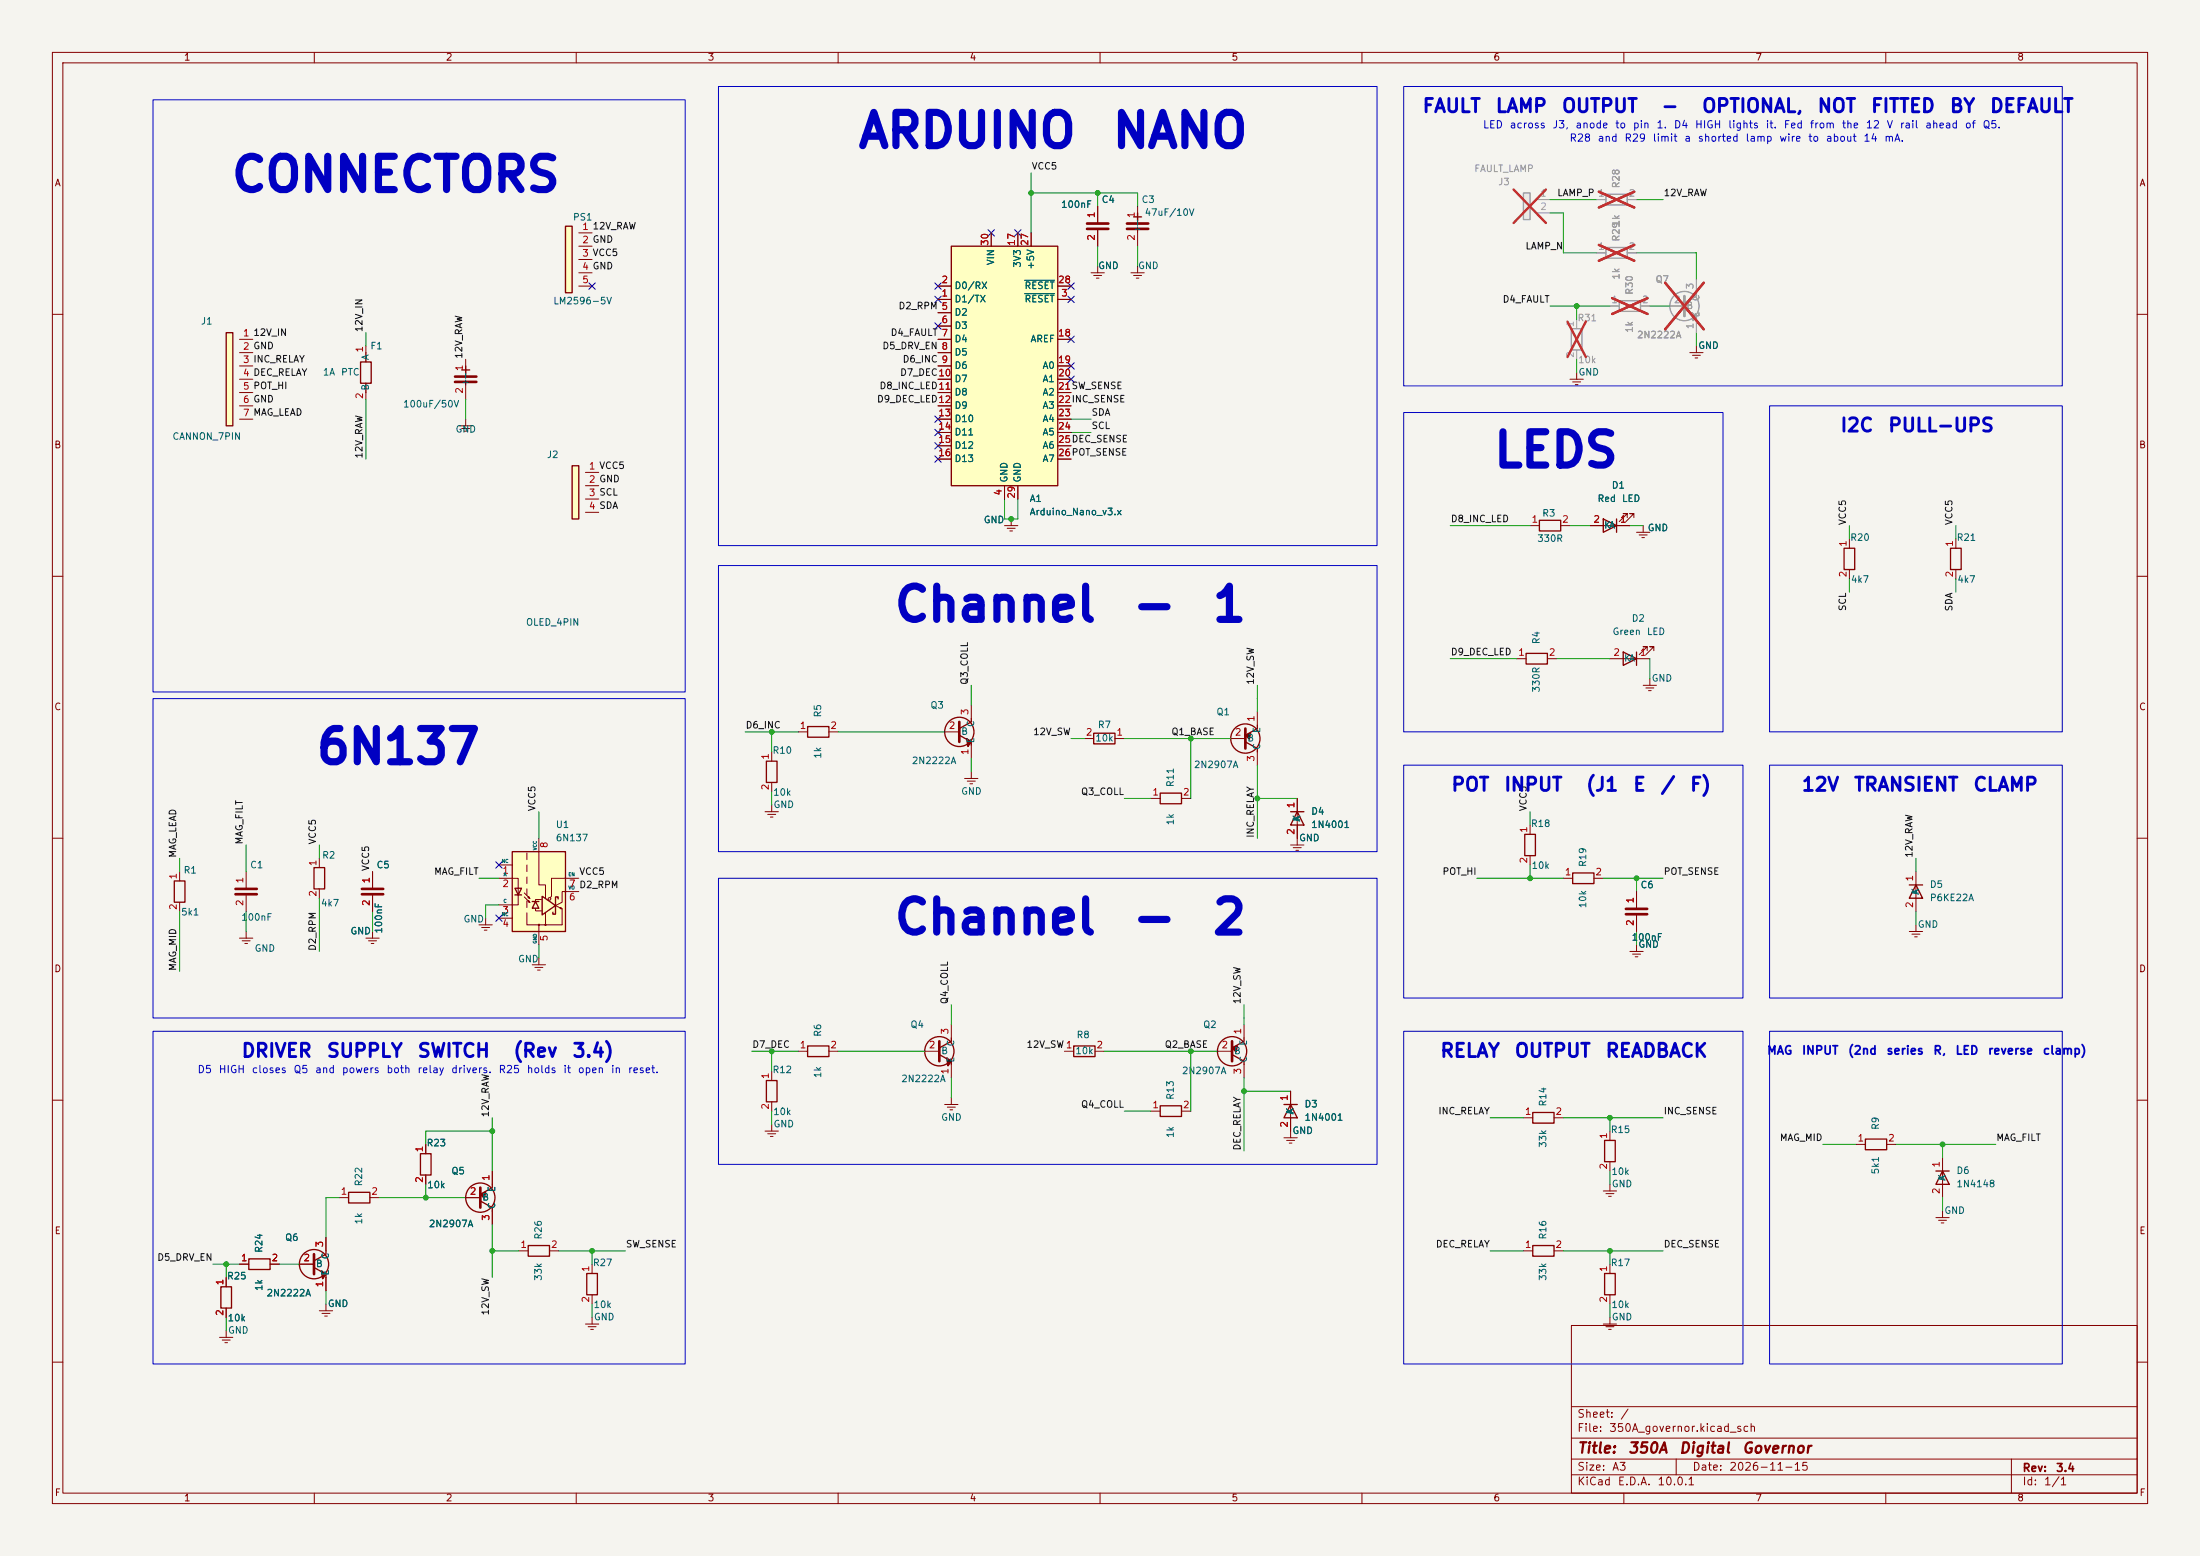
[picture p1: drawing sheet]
<svg xmlns="http://www.w3.org/2000/svg" width="420mm" height="297mm" viewBox="0 0 420 297" stroke-linecap="round" stroke-linejoin="round" font-family="sans-serif">
<path d="M0 0h420v297h-420z" fill="#f5f4ef" stroke="#f5f4ef" stroke-width=".19"/>
<g fill="none" stroke="#840000" stroke-width=".19">
<path d="M10 10h400v277h-400zM12 12h396v273h-396zM60 10v2M110 10v2M160 10v2M210 10v2M260 10v2M310 10v2M360 10v2M10 60h2M408 60h2M10 110h2"/>
<path d="M408 110h2M10 160h2M408 160h2M10 210h2M290.8 213.4h1.8M296.7 213.4h1.7M408 210h2M300 253h108v32h-108zM10 260h2M300 278.5h108M300 274.5h108M300 268.5h108"/>
<path d="M320 278.5v3M384 278.5v6.5M408 260h2M60 285v2M110 285v2M160 285v2M210 285v2M260 285v2M300 281.5h108M310 285v2M360 285v2"/>
</g>
<path d="M292.6 212.3h4.1v2.1h-4.1z" fill="none" stroke="#840000" stroke-width=".25"/>
<path d="M43.2 63.5h1.2v17.8h-1.2z" fill="#ffffc2"/>
<path d="M43.2 63.5h1.2v17.8h-1.2z" fill="none" stroke="#840000" stroke-width=".25"/>
<path d="M45.7 64.8h2.6M45.7 67.3h2.6M45.7 69.9h2.6M45.7 72.4h2.6M45.7 74.9h2.6M45.7 77.5h2.6M45.7 80h2.6" fill="none" stroke="#840000" stroke-width=".19"/>
<path d="M107.9 43.2h1.3v12.7h-1.3z" fill="#ffffc2"/>
<path d="M107.9 43.2h1.3v12.7h-1.3z" fill="none" stroke="#840000" stroke-width=".25"/>
<path d="M110.5 44.5h2.5M110.5 47h2.5M110.5 49.5h2.5M110.5 52.1h2.5M110.5 54.6h2.5" fill="none" stroke="#840000" stroke-width=".19"/>
<path d="M109.2 88.9h1.3v10.2h-1.3z" fill="#ffffc2"/>
<g fill="none" stroke="#840000" stroke-width=".25">
<path d="M109.2 88.9h1.3v10.2h-1.3zM154.2 138.7h4v2h-4zM185.4 137.2v.6l-2.3 1.3M208.8 140h4.1v2h-4.1zM240 138.4v.7l-2.3 1.2M146.3 145.3h2v4.1h-2zM183.1 140.3l2.3 1.3v.6M221.5 151.4h4.1v2h-4.1zM237.7 141.6l2.3 1.3v.6M291.1 159.3h2v4h-2zM154.2 199.6h4v2.1h-4zM181.6 198.1v.7l-2.3 1.2"/>
<path d="M205 199.6h4v2.1h-4zM237.5 198.1v.7l-2.3 1.2M146.3 206.2h2v4.1h-2zM179.3 201.3l2.3 1.3v.6M221.5 211.1h4.1v2h-4.1zM235.2 201.3l2.3 1.3v.6M356.1 217.4h4.1v2.1h-4.1zM100.8 237.7h4.1v2.1h-4.1zM369.6 223.5h2.5M370.8 223.5l1.3 2.6h-2.5zM42.2 245.6h2v4.1h-2zM47.5 240.3h4.1v2h-4.1z"/>
<circle cx="183.1" cy="139.7" r="2.79"/>
<circle cx="237.7" cy="141" r="2.79"/>
<circle cx="179.3" cy="200.7" r="2.79"/>
<circle cx="235.2" cy="200.7" r="2.79"/>
</g>
<g fill="none" stroke="#840000" stroke-width=".19">
<path d="M215.9 52.1h2.5M216.4 52.6h1.5M216.9 53.1h.5M217.2 50.8v1.3M299.7 72.4h2.6M300.2 72.9h1.6M300.7 73.4h.5M301 71.1v1.3M322.6 67.3h2.5M323.1 67.8h1.5M323.6 68.3h.5M323.8 66v1.3"/>
<path d="M87.6 81.3h2.6M88.1 81.8h1.6M88.6 82.3h.6M88.9 80v1.3M111.8 90.2h2.5M111.8 92.7h2.5M111.8 95.3h2.5M111.8 97.8h2.5M152.4 139.7h1.8M158.2 139.7h1.8M180.3 139.7h2.8M185.4 134.6v2.6"/>
<path d="M240 135.9v2.5M146 154.9h2.6M146.6 155.4h1.5M147.1 156h.5M147.3 143.5v1.8M147.3 149.4v1.7M147.3 153.7v1.2M184.1 148.6h2.6M184.7 149.1h1.5M185.2 149.6h.5M185.4 142.2v2.6M185.4 147.3v1.3"/>
<path d="M207 141h1.8M212.9 141h1.7M219.7 152.4h1.8M225.6 152.4h1.7M234.9 141h2.8M240 143.5v2.6M292.1 157.5v1.8M292.1 163.3v1.8M181.6 195.6v2.5M237.5 195.6v2.5M146 215.9h2.6M146.6 216.4h1.5"/>
<path d="M147.1 216.9h.5M147.3 204.5v1.7M147.3 210.3v1.8M147.3 214.6v1.3M152.4 200.7h1.8M158.2 200.7h1.8M176.5 200.7h2.8M180.3 210.8h2.6M180.8 211.3h1.6M181.4 211.8h.5M181.6 203.2v2.5M181.6 209.6v1.2"/>
<path d="M203.2 200.7h1.8M209 200.7h1.8M219.7 212.1h1.8M225.6 212.1h1.7M232.4 200.7h2.8M237.5 203.2v2.5M354.3 218.4h1.8M360.2 218.4h1.7M99.1 238.8h1.7M104.9 238.8h1.8M369.6 232.4h2.5M370.1 232.9h1.5"/>
<path d="M370.6 233.4h.5M370.8 221v7.6M370.8 231.1v1.3M41.9 255.3h2.5M42.4 255.8h1.5M42.9 256.3h.5M43.2 243.8v1.8M43.2 249.7v1.8M43.2 254v1.3M45.7 241.3h1.8M51.6 241.3h1.7"/>
</g>
<path d="M183.1 137.8v3.8M237.7 139.1v3.8M179.3 198.8v3.8M235.2 198.8v3.8" fill="none" stroke="#840000" stroke-width=".51"/>
<g fill="#840000" stroke="#840000" stroke-width=".25">
<path d="M184.5 141l.9 .6-.6 .9z"/>
<path d="M237.7 140.3l1.1-.3-.3 1.1z"/>
<path d="M180.7 201.9l.9 .7-.6 .9z"/>
<path d="M235.2 200l1-.4-.2 1.2z"/>
</g>
<g fill="none" stroke="#9c9b98" stroke-width=".25">
<path d="M309.1 57.4h4.1v2h-4.1zM321.6 59.1l2.2 1.2v.7M323.8 55.9v.6l-2.2 1.3"/>
<circle cx="321.6" cy="58.4" r="2.79"/>
</g>
<path d="M307.3 58.4h1.8M313.2 58.4h1.8M318.8 58.4h2.8M323.8 53.3v2.6M323.8 61v2.5" fill="none" stroke="#9c9b98" stroke-width=".19"/>
<path d="M307.8 56.9l6.7 3M314.5 56.9l-6.7 3M317.9 54l7.3 8.9M325.2 54l-7.3 8.9" fill="none" stroke="#e12e31" stroke-width=".46"/>
<path d="M321.6 56.5v3.8" fill="none" stroke="#9c9b98" stroke-width=".51"/>
<path d="M323 59.7l.8 .6-.6 .9z" fill="#9c9b98" stroke="#9c9b98" stroke-width=".25"/>
<path d="M290.8 36.8h1.3v5.1h-1.3z" fill="#ebeae8"/>
<path d="M290.8 36.8h1.3v5.1h-1.3zM300 62.7h2v4.1h-2z" fill="none" stroke="#9c9b98" stroke-width=".25"/>
<path d="M293.4 38.1h2.5M293.4 40.6h2.5M301 61v1.7M301 66.8v1.8" fill="none" stroke="#9c9b98" stroke-width=".19"/>
<path d="M289 36.2l6.1 6.4M295.1 36.2l-6.1 6.4M299.2 61.4l3.5 6.7M302.7 61.4l-3.5 6.7" fill="none" stroke="#e12e31" stroke-width=".46"/>
<path d="M209.5 39.4v3.3M217.2 39.4v3.3M209.5 43.7v3.3M217.2 43.7v3.3M111.8 252.7h2.5M112.3 253.2h1.5M112.8 253.7h.5M113 241.3v1.8M113 247.1v1.8M113 251.5v1.2" fill="none" stroke="#840000" stroke-width=".19"/>
<path d="M207.5 42.7h4.1M207.5 43.7h4.1M215.1 42.7h4.1M215.1 43.7h4.1" fill="none" stroke="#840000" stroke-width=".51"/>
<path d="M216.4 41.4h1.5M217.2 40.6v1.6M112 243.1h2v4h-2z" fill="none" stroke="#840000" stroke-width=".25"/>
<path d="M181.6 47h20.3v45.7h-20.3z" fill="#ffffc2"/>
<path d="M181.6 47h20.3v45.7h-20.3zM68.8 69.1h2.1v4.1h-2.1zM69.8 67.3v1.8M69.8 73.2v1.7M88.1 70.6h1.6M88.9 69.9v1.5" fill="none" stroke="#840000" stroke-width=".25"/>
<g fill="none" stroke="#840000" stroke-width=".19">
<path d="M179.1 57.2h2.5M179.1 54.6h2.5M179.1 59.7h2.5M189.2 44.5v2.5M194.3 44.5v2.5M196.8 44.5v2.5M201.9 57.2h2.6M201.9 54.6h2.6M208.3 52.1h2.5M208.8 52.6h1.5M209.3 53.1h.5M209.5 50.8v1.3"/>
<path d="M69.8 66v1.3M69.8 74.9v1.3M88.9 68.6v3.3M88.9 72.9v3.3M179.1 62.2h2.5M179.1 64.8h2.5M179.1 67.3h2.5M179.1 69.9h2.5M179.1 72.4h2.5M179.1 74.9h2.5M179.1 77.5h2.5M201.9 64.8h2.6"/>
<path d="M201.9 69.9h2.6M201.9 72.4h2.6M201.9 74.9h2.6M201.9 77.5h2.6M179.1 80h2.5M179.1 82.6h2.5M179.1 85.1h2.5M179.1 87.6h2.5M191.8 92.7v2.6M194.3 92.7v2.6M201.9 80h2.6M201.9 82.6h2.6"/>
<path d="M201.9 85.1h2.6M201.9 87.6h2.6"/>
</g>
<path d="M195.6 56h5.7M195.6 53.5h5.7" fill="none" stroke="#006464" stroke-width=".19"/>
<path d="M86.9 71.9h4M86.9 72.9h4" fill="none" stroke="#840000" stroke-width=".51"/>
<path d="M97.8 162.6h10.1v15.2h-10.1z" fill="#ffffc2"/>
<g fill="none" stroke="#840000" stroke-width=".19">
<path d="M209.5 39.4v3.3M179.1 57.2h2.5M179.1 54.6h2.5M179.1 59.7h2.5M189.2 44.5v2.5M194.3 44.5v2.5M196.8 44.5v2.5M201.9 57.2h2.6M201.9 54.6h2.6M209.5 43.7v3.3M179.1 62.2h2.5M179.1 64.8h2.5"/>
<path d="M179.1 67.3h2.5M179.1 69.9h2.5M179.1 72.4h2.5M179.1 74.9h2.5M179.1 77.5h2.5M201.9 64.8h2.6M201.9 69.9h2.6M201.9 72.4h2.6M201.9 74.9h2.6M201.9 77.5h2.6M179.1 80h2.5M179.1 82.6h2.5"/>
<path d="M179.1 85.1h2.5M179.1 87.6h2.5M191.8 92.7v2.6M193 99.1v1.2M194.3 92.7v2.6M201.9 80h2.6M201.9 82.6h2.6M201.9 85.1h2.6M201.9 87.6h2.6M310.6 98.8v-.8h-.7h.7l-1.5 1.6M311.9 98.8v-.8h-.8h.8l-1.5 1.6M191.8 100.3h2.5"/>
<path d="M192.3 100.8h1.5M192.8 101.3h.5M292.1 100.3h1.8M297.9 100.3h1.8M303.5 100.3h7.6M312.4 101.6h2.6M312.9 102.1h1.6M313.4 102.6h.5M313.7 100.3v1.3M353.1 102.9v1.7M353.1 108.7v1.8M373.4 102.9v1.7"/>
<path d="M373.4 108.7v1.8M289.6 125.7h1.7M295.4 125.7h1.8M307.3 125.7h7.7M313.7 130.8h2.5M314.2 131.3h1.5M314.5 124.2v-.8h-.8h.8l-1.6 1.6M314.7 131.8h.5M315 129.5v1.3M315.7 124.2v-.8h-.7h.7l-1.5 1.6M247.6 152.4v8.9M34.3 166.4v1.7"/>
<path d="M34.3 172.2v1.8M45.7 179.1h2.6M46.2 179.6h1.6M47 166.4v3.3M47 170.7v3.3M47 177.8v1.3M61 163.8v1.8M61 169.7v1.8M69.8 179.1h2.6M70.4 179.6h1.5M71.1 166.4v3.3M71.1 170.7v3.3"/>
<path d="M71.1 177.8v1.3M91.4 176.5h2.6M91.9 177h1.6M92.5 177.5h.5M92.7 175.3v1.2M95.2 167.6h3.7v5.1h-3.7M95.2 165.1h2.6M95.2 175.3h2.6M100.1 170.4l1.1 1.1-.4-.2 .2-.1 .2 .3M100.1 171.2l1.1 1.1-.4-.2 .2-.2 .2 .4M100.6 174.2v2.3h2.3M100.6 162.8v1.3"/>
<path d="M100.6 165.1v1.3M100.6 167.4v1.3M100.6 169.7v1.2M100.6 172v1.2M102.2 173.5v.4h1.3M102.9 160v8.9h1.2v2.6M103.4 171.7h-1.2v.4M104.1 175.3v1.2h-1.2v3.8M110.5 170.2h-3.2v2l-1.3 .6 1.3 .7v3h-3.2v-2.3M110.5 167.6h-5.2v3.5l-.2 .2M246.4 161.3h2.5M246.9 161.8h1.5"/>
<path d="M247.4 162.3h.5M298.4 167.6h1.8M304.3 167.6h1.8M312.4 170.2v3.3M312.4 174.5v3.3M364.5 177.8h2.5M365 178.3h1.5M365.5 178.8h.5M365.8 166.4v7.6M365.8 176.5v1.3M46.7 180.1h.5M70.9 180.1h.5"/>
<path d="M101.6 184.2h2.5M102.1 184.7h1.5M102.6 185.2h.5M102.9 182.9v1.3M311.1 181.6h2.6M311.7 182.1h1.5M312.2 182.6h.5M312.4 180.3v1.3M81.3 218.4v1.8M245.1 217.2h2.5M245.6 217.7h1.5M246.1 218.2h.5"/>
<path d="M246.4 208.3v8.9M307.3 215.9v1.8M62.2 236.2v2.6M64.8 228.6h1.7M70.6 228.6h1.8M81.3 224.3v1.8M88.9 228.6h2.8M94 223.5v2.6M94 231.1v2.6M290.8 238.8h1.8M296.7 238.8h1.7M306.1 227.3h2.5"/>
<path d="M306.6 227.8h1.5M307.1 228.3h.5M307.3 221.7v1.8M307.3 226.1v1.2M43.2 243.8v1.8M43.2 249.7v1.8M45.7 241.3h1.8M51.6 241.3h1.7M57.1 241.3h2.8M61 250.2h2.5M61.5 250.7h1.5M62 251.2h.5"/>
<path d="M62.2 243.8v2.6M62.2 248.9v1.3M306.1 252.7h2.5M306.6 253.2h1.5M307.1 253.7h.5M307.3 241.3v1.8M307.3 247.1v1.8M307.3 251.5v1.2"/>
<circle cx="104.9" cy="171.6" r=".25"/>
</g>
<g fill="none" stroke="#840000" stroke-width=".25">
<path d="M293.9 99.3h4v2h-4zM306.1 99.1l2.5 1.2-2.5 1.3zM308.6 99.1v2.5M352 104.6h2.1v4.1h-2.1zM372.4 104.6h2v4.1h-2zM291.3 124.7h4.1v2h-4.1zM309.9 124.5l2.5 1.2-2.5 1.3zM312.4 124.5v2.5M246.4 154.9h2.5M247.6 154.9l1.3 2.6h-2.5zM33.3 168.1h2v4.1h-2zM59.9 165.6h2.1v4.1h-2.1z"/>
<path d="M97.8 162.6h10.1v15.2h-10.1zM98.3 169.5h1.3l-.7 1.3zM98.3 170.8h1.3M101.6 172.1h1.3M102.2 172.1l.7 1.3h-1.3zM103.5 171.1l2.5 1.7-2.5 1.8zM106 172.8v1.7h-.5v-.4M106.6 171.6v-.4h-.6v1.6M300.2 166.6h4.1v2.1h-4.1zM364.5 168.9h2.5M365.8 168.9l1.2 2.6h-2.5zM245.1 210.8h2.5"/>
<path d="M246.4 210.8l1.2 2.6h-2.5zM306.3 217.7h2.1v4h-2.1zM62.2 238.8v.6l-2.3 1.3M66.5 227.6h4.1v2h-4.1zM80.3 220.2h2v4.1h-2zM91.7 229.2l2.3 1.3v.6M94 226.1v.6l-2.3 1.3M292.6 237.7h4.1v2.1h-4.1zM59.9 241.9l2.3 1.3v.6M306.3 243.1h2.1v4h-2.1z"/>
<circle cx="91.7" cy="228.6" r="2.79"/>
<circle cx="59.9" cy="241.3" r="2.79"/>
</g>
<g fill="#840000" stroke="#840000" stroke-width=".19">
<path d="M107 173.2l.3 .3-.4-.1z"/>
<circle cx="102.9" cy="176.5" r=".13"/>
<circle cx="104.1" cy="176.5" r=".13"/>
</g>
<path d="M45 169.7h4M45 170.7h4M69.1 169.7h4.1M69.1 170.7h4.1M310.4 173.5h4.1M310.4 174.5h4.1M59.9 239.4v3.8M91.7 226.7v3.8" fill="none" stroke="#840000" stroke-width=".51"/>
<g fill="#840000" stroke="#840000" stroke-width=".25">
<path d="M91.7 228l1-.4-.2 1.1z"/>
<path d="M61.3 242.6l.9 .6-.6 .9z"/>
</g>
<path d="M306.6 37.1h4v2h-4zM306.6 47.2h4v2.1h-4z" fill="none" stroke="#9c9b98" stroke-width=".25"/>
<path d="M304.8 38.1h1.8M310.6 38.1h1.8M304.8 48.3h1.8M307.3 58.4h1.8M310.6 48.3h1.8M313.2 58.4h1.8M318.8 58.4h2.8M323.8 53.3v2.6M323.8 61v2.5" fill="none" stroke="#9c9b98" stroke-width=".19"/>
<path d="M305.2 36.6l6.8 3M312 36.6l-6.8 3M305.2 46.8l6.8 3M307.8 56.9l6.7 3M312 46.8l-6.8 3M314.5 56.9l-6.7 3M317.9 54l7.3 8.9M325.2 54l-7.3 8.9" fill="none" stroke="#e12e31" stroke-width=".46"/>
<g fill="none" stroke="#009600" stroke-width=".19">
<path d="M196.8 36.8h20.4v2.6M196.8 33v11.5M209.5 36.8v2.6M295.9 38.1h8.9M312.4 38.1h5.1M209.5 47v3.8M217.2 47v3.8M295.9 40.6h2.5v7.7h6.4M295.9 58.4h11.4M301 58.4v2.6M312.4 48.3h11.4v5M315 58.4h3.8"/>
<path d="M69.8 63.5v2.5M69.8 76.2v11.4M88.9 76.2v3.8M301 68.6v2.5M323.8 63.5v2.5M191.8 95.3v3.8h2.5v-3.8M204.5 82.6h3.8M204.5 80h3.8M276.9 100.3h15.2M299.7 100.3h3.8M311.1 100.3h2.6M353.1 100.3v2.6"/>
<path d="M353.1 110.5v2.5M373.4 100.3v2.6M373.4 110.5v2.5M142.2 139.7h10.2M147.3 139.7v3.8M160 139.7h20.3M185.4 130.8v3.8M240 130.8v5.1M276.9 125.7h12.7M297.2 125.7h10.1M315 125.7v3.8M102.9 154.9v5.1"/>
<path d="M147.3 151.1v2.6M185.4 144.8v2.5M204.5 141h2.5M214.6 141h20.3M214.6 152.4h5.1M227.3 141v11.4M240 152.4h7.6M240 146.1v13.9M292.1 154.9v2.6M34.3 163.8v2.6M34.3 174v11.4M47 161.3v5.1"/>
<path d="M47 174v3.8M61 161.3v2.5M61 171.5v10.1M71.1 174v3.8M91.4 167.6h3.8M95.2 172.7h-2.5v2.6M281.9 167.6h16.5M292.1 165.1v2.5M306.1 167.6h11.4M312.4 167.6v2.6M312.4 177.8v2.5M365.8 163.8v2.6"/>
<path d="M365.8 174v2.5M102.9 180.3v2.6M181.6 191.8v3.8M237.5 191.8v3.8M94 215.9h-12.7v2.5M94 213.4v10.1M143.5 200.7h8.9M147.3 200.7v3.8M147.3 212.1v2.5M160 200.7h16.5M181.6 205.7v3.9M210.8 200.7h21.6"/>
<path d="M214.6 212.1h5.1M227.3 200.7v11.4M237.5 205.7v14M237.5 208.3h8.9M284.5 213.4h6.3M298.4 213.4h19.1M307.3 213.4v2.5M348 218.4h6.3M361.9 218.4h19.1M370.8 218.4v2.6M64.8 228.6h-2.6v7.6M72.4 228.6h16.5"/>
<path d="M81.3 226.1v2.5M94 238.8h5.1M94 233.7v10.1M106.7 238.8h12.7M113 238.8v2.5M284.5 238.8h6.3M298.4 238.8h19.1M307.3 223.5v2.6M307.3 238.8v2.5M370.8 228.6v2.5M40.6 241.3h5.1M43.2 241.3v2.5"/>
<path d="M43.2 251.5v2.5M53.3 241.3h3.8M62.2 246.4v2.5M113 248.9v2.6M307.3 248.9v2.6"/>
</g>
<g fill="none" stroke="#000084" stroke-width=".19">
<path d="M112.4 54l1.2 1.2M113.6 54l-1.2 1.2M178.5 56.5l1.2 1.3M178.5 54l1.2 1.2M179.7 56.5l-1.2 1.3M179.7 54l-1.2 1.2M188.6 43.8l1.2 1.3M189.8 43.8l-1.2 1.3M193.7 43.8l1.2 1.3M194.9 43.8l-1.2 1.3M203.9 56.5l1.2 1.3M203.9 54l1.2 1.2"/>
<path d="M205.1 56.5l-1.2 1.3M205.1 54l-1.2 1.2M178.5 61.6l1.2 1.2M178.5 79.4l1.2 1.2M179.7 61.6l-1.2 1.2M179.7 79.4l-1.2 1.2M203.9 69.2l1.2 1.3M203.9 71.8l1.2 1.2M203.9 64.2l1.2 1.2M205.1 69.2l-1.2 1.3M205.1 71.8l-1.2 1.2M205.1 64.2l-1.2 1.2"/>
<path d="M178.5 87l1.2 1.2M178.5 81.9l1.2 1.3M178.5 84.5l1.2 1.2M179.7 87l-1.2 1.2M179.7 81.9l-1.2 1.3M179.7 84.5l-1.2 1.2M94.6 174.7l1.3 1.2M94.6 164.5l1.3 1.2M95.9 174.7l-1.3 1.2M95.9 164.5l-1.3 1.2"/>
</g>
<g fill="none" stroke="#0000c2" stroke-width=".19">
<path d="M29.2 19.1h101.6v113h-101.6zM137.2 16.5h125.7v87.6h-125.7zM268 16.5h125.7v57.2h-125.7zM268 78.7h60.9v61h-60.9zM337.8 77.5h55.9v62.2h-55.9zM137.2 108h125.7v54.6h-125.7zM29.2 133.4h101.6v60.9h-101.6zM268 146.1h64.7v44.4h-64.7zM337.8 146.1h55.9v44.4h-55.9zM137.2 167.6h125.7v54.6h-125.7zM29.2 196.9h101.6v63.4h-101.6zM268 196.9h64.7v63.4h-64.7z"/>
<path d="M337.8 196.9h55.9v63.4h-55.9z"/>
</g>
<path d="M195.6 56h5.7M195.6 53.5h5.7" fill="none" stroke="#006464" stroke-width=".19"/>
<g fill="#009600" stroke="#009600" stroke-width=".19">
<circle cx="227.3" cy="141" r=".46"/>
<circle cx="240" cy="152.4" r=".46"/>
<circle cx="147.3" cy="200.7" r=".46"/>
<circle cx="227.3" cy="200.7" r=".46"/>
<circle cx="147.3" cy="139.7" r=".46"/>
<circle cx="193" cy="99.1" r=".46"/>
<circle cx="43.2" cy="241.3" r=".46"/>
<circle cx="94" cy="238.8" r=".46"/>
<circle cx="81.3" cy="228.6" r=".46"/>
<circle cx="113" cy="238.8" r=".46"/>
<circle cx="94" cy="215.9" r=".46"/>
<circle cx="301" cy="58.4" r=".46"/>
<circle cx="237.5" cy="208.3" r=".46"/>
<circle cx="209.5" cy="36.8" r=".46"/>
<circle cx="196.8" cy="36.8" r=".46"/>
<circle cx="292.1" cy="167.6" r=".46"/>
<circle cx="312.4" cy="167.6" r=".46"/>
<circle cx="370.8" cy="218.4" r=".46"/>
<circle cx="307.3" cy="213.4" r=".46"/>
<circle cx="307.3" cy="238.8" r=".46"/>
</g>
<g font-size="6.3" fill="#0000c2">
<text x="163.5" y="29.7">ARDUINO</text>
<text x="212" y="29.7">NANO</text>
<text x="43.8" y="38.1">CONNECTORS</text>
<text x="284.8" y="90.7">LEDS</text>
<text x="170.3" y="120.1">Channel</text>
<text x="215.8" y="120.1">-</text>
<text x="231" y="120.1">1</text>
<text x="60" y="147.3">6N137</text>
<text x="170.3" y="179.8">Channel</text>
<text x="215.8" y="179.8">-</text>
<text x="231" y="179.8">2</text>
</g>
<g font-size="2.5" fill="#0000c2">
<text x="271.4" y="22.1">FAULT</text>
<text x="285.4" y="22.1">LAMP</text>
<text x="298" y="22.1">OUTPUT</text>
<text x="317" y="22.1">-</text>
<text x="324.7" y="22.1">OPTIONAL,</text>
<text x="346.8" y="22.1">NOT</text>
<text x="357" y="22.1">FITTED</text>
<text x="372" y="22.1">BY</text>
<text x="379.7" y="22.1">DEFAULT</text>
<text x="351.2" y="83.1">I2C</text>
<text x="360.3" y="83.1">PULL-UPS</text>
<text x="276.9" y="151.6">POT</text>
<text x="287" y="151.6">INPUT</text>
<text x="302.6" y="151.6">(J1</text>
<text x="311.6" y="151.6">E</text>
<text x="316.8" y="151.6">/</text>
<text x="322.5" y="151.6">F)</text>
<text x="343.8" y="151.6">12V</text>
<text x="353.7" y="151.6">TRANSIENT</text>
<text x="376.5" y="151.6">CLAMP</text>
<text x="45.9" y="202.4">DRIVER</text>
<text x="62.2" y="202.4">SUPPLY</text>
<text x="79.5" y="202.4">SWITCH</text>
<text x="97.8" y="202.4">(Rev</text>
<text x="109.1" y="202.4">3.4)</text>
<text x="274.8" y="202.4">RELAY</text>
<text x="289" y="202.4">OUTPUT</text>
<text x="306.3" y="202.4">READBACK</text>
</g>
<g font-size="2" fill="#840000">
<text x="301" y="277.9">Title:</text>
<text x="310.6" y="277.9">350A</text>
<text x="320.4" y="277.9">Digital</text>
<text x="332.4" y="277.9">Governor</text>
</g>
<g font-size="1.6" fill="#0000c2">
<text x="337.2" y="201.7">MAG</text>
<text x="343.9" y="201.7">INPUT</text>
<text x="352.7" y="201.7">(2nd</text>
<text x="360" y="201.7">series</text>
<text x="369" y="201.7">R,</text>
<text x="373.2" y="201.7">LED</text>
<text x="379.4" y="201.7">reverse</text>
<text x="389.8" y="201.7">clamp)</text>
</g>
<g font-size="1.5" fill="#840000">
<text x="301" y="273.7">File:</text>
<text x="301" y="271">Sheet:</text>
<text x="307.1" y="273.7">350A_governor.kicad_sch</text>
<text x="309.2" y="271">/</text>
<text x="301" y="281.1">Size:</text>
<text x="307.6" y="281.1">A3</text>
<text x="323" y="281.1">Date:</text>
<text x="330" y="281.1">2026-11-15</text>
<text x="386" y="281.3">Rev:</text>
<text x="392.4" y="281.3">3.4</text>
<text x="301" y="283.9">KiCad</text>
<text x="308.7" y="283.9">E.D.A.</text>
<text x="316.3" y="283.9">10.0.1</text>
<text x="386" y="283.9">Id:</text>
<text x="390.1" y="283.9">1/1</text>
</g>
<g font-size="1.4" fill="#0000c2">
<text x="283" y="24.8">LED</text>
<text x="288.1" y="24.8">across</text>
<text x="296.3" y="24.8">J3,</text>
<text x="299.5" y="27.4">R28</text>
<text x="300.6" y="24.8">anode</text>
<text x="304.9" y="27.4">and</text>
<text x="308.2" y="24.8">to</text>
<text x="310" y="27.4">R29</text>
<text x="311.6" y="24.8">pin</text>
<text x="315.4" y="27.4">limit</text>
<text x="316.1" y="24.8">1.</text>
<text x="319.4" y="24.8">D4</text>
<text x="321.4" y="27.4">a</text>
<text x="323.5" y="24.8">HIGH</text>
<text x="324" y="27.4">shorted</text>
<text x="329.8" y="24.8">lights</text>
<text x="333.1" y="27.4">lamp</text>
<text x="337" y="24.8">it.</text>
<text x="339.6" y="27.4">wire</text>
<text x="340.4" y="24.8">Fed</text>
<text x="345.1" y="27.4">to</text>
<text x="345.4" y="24.8">from</text>
<text x="348.4" y="27.4">about</text>
<text x="351.5" y="24.8">the</text>
<text x="355.6" y="27.4">14</text>
<text x="356.1" y="24.8">12</text>
<text x="359.6" y="27.4">mA.</text>
<text x="360.1" y="24.8">V</text>
<text x="362.6" y="24.8">rail</text>
<text x="367.4" y="24.8">ahead</text>
<text x="375" y="24.8">of</text>
<text x="378.4" y="24.8">Q5.</text>
<text x="37.6" y="205.2">D5</text>
<text x="41.6" y="205.2">HIGH</text>
<text x="47.9" y="205.2">closes</text>
<text x="55.9" y="205.2">Q5</text>
<text x="60" y="205.2">and</text>
<text x="65.1" y="205.2">powers</text>
<text x="73.7" y="205.2">both</text>
<text x="79.6" y="205.2">relay</text>
<text x="86" y="205.2">drivers.</text>
<text x="95.1" y="205.2">R25</text>
<text x="100.4" y="205.2">holds</text>
<text x="107.4" y="205.2">it</text>
<text x="110.2" y="205.2">open</text>
<text x="116.5" y="205.2">in</text>
<text x="119.8" y="205.2">reset.</text>
</g>
<g font-size="1.3" fill="#840000">
<text x="35" y="11.9">1</text>
<text x="85" y="11.9">2</text>
<text x="135" y="11.9">3</text>
<text x="185" y="11.9">4</text>
<text x="235" y="11.9">5</text>
<text x="285" y="11.9">6</text>
<text x="335" y="11.9">7</text>
<text x="385" y="11.9">8</text>
<text x="10.3" y="35.9">A</text>
<text x="408.3" y="35.9">A</text>
<text x="10.3" y="85.9">B</text>
<text x="408.2" y="85.9">B</text>
<text x="10.3" y="135.9">C</text>
<text x="408.2" y="135.9">C</text>
<text x="10.3" y="185.9">D</text>
<text x="408.2" y="185.9">D</text>
<text x="10.3" y="235.9">E</text>
<text x="408.3" y="235.9">E</text>
<text x="10.3" y="285.9">F</text>
<text x="35" y="286.9">1</text>
<text x="85" y="286.9">2</text>
<text x="135" y="286.9">3</text>
<text x="185" y="286.9">4</text>
<text x="235" y="286.9">5</text>
<text x="285" y="286.9">6</text>
<text x="335" y="286.9">7</text>
<text x="385" y="286.9">8</text>
<text x="408.3" y="285.9">F</text>
</g>
<g font-size="1.3" fill="#0f0f0f">
<text x="196.8" y="32.7">VCC5</text>
<text x="297.2" y="37.8">LAMP_P 1</text>
<text x="317.5" y="37.8">12V_RAW</text>
<text x="113" y="44.1">12V_RAW</text>
<text x="291.1" y="47.9">LAMP_N</text>
<text x="171.4" y="59.3">D2_RPM 5</text>
<text x="286.8" y="58.1">D4_FAULT</text>
<text x="48.3" y="64.4">12V_IN</text>
<text x="69.5" y="63.5" transform="rotate(-90 69.5 63.5)">12V_IN</text>
<text x="169.9" y="64.4">D4_FAULT 7</text>
<text x="88.6" y="68.6" transform="rotate(-90 88.6 68.6)">12V_RAW</text>
<text x="168.3" y="67">D5_DRV_EN 8</text>
<text x="172.2" y="69.5">D6_INC 9</text>
<text x="167.3" y="77.1">D9_DEC_LED12</text>
<text x="167.8" y="74.6">D8_INC_LED11</text>
<text x="171.7" y="72">D7_DEC10</text>
<text x="208.3" y="79.7">SDA</text>
<text x="208.3" y="82.2">SCL</text>
<text x="69.5" y="87.6" transform="rotate(-90 69.5 87.6)">12V_RAW</text>
<text x="276.9" y="100">D8_INC_LED</text>
<text x="352.7" y="100.3" transform="rotate(-90 352.7 100.3)">VCC5</text>
<text x="373" y="100.3" transform="rotate(-90 373 100.3)">VCC5</text>
<text x="352.7" y="116.7" transform="rotate(-90 352.7 116.7)">SCL</text>
<text x="373" y="116.8" transform="rotate(-90 373 116.8)">SDA</text>
<text x="276.9" y="125.4">D9_DEC_LED</text>
<text x="185.1" y="130.8" transform="rotate(-90 185.1 130.8)">Q3_COLL</text>
<text x="239.7" y="130.8" transform="rotate(-90 239.7 130.8)">12V_SW</text>
<text x="142.2" y="139.4">D6_INC</text>
<text x="197.1" y="140.6">12V_SW</text>
<text x="223.5" y="140.6">Q1_BASE</text>
<text x="102.5" y="154.9" transform="rotate(-90 102.5 154.9)">VCC5</text>
<text x="206.3" y="152.1">Q3_COLL</text>
<text x="291.8" y="154.9" transform="rotate(-90 291.8 154.9)">VCC5</text>
<text x="46.6" y="161.3" transform="rotate(-90 46.6 161.3)">MAG_FILT</text>
<text x="60.6" y="161.3" transform="rotate(-90 60.6 161.3)">VCC5</text>
<text x="239.7" y="160" transform="rotate(-90 239.7 160)">INC_RELAY</text>
<text x="33.9" y="163.8" transform="rotate(-90 33.9 163.8)">MAG_LEAD</text>
<text x="70.8" y="166.4" transform="rotate(-90 70.8 166.4)">VCC5</text>
<text x="82.8" y="167.3">MAG_FILT</text>
<text x="110.5" y="167.3">VCC5</text>
<text x="275.3" y="167.3">POT_HI</text>
<text x="317.5" y="167.3">POT_SENSE</text>
<text x="365.4" y="163.8" transform="rotate(-90 365.4 163.8)">12V_RAW</text>
<text x="33.9" y="185.4" transform="rotate(-90 33.9 185.4)">MAG_MID</text>
<text x="60.6" y="181.6" transform="rotate(-90 60.6 181.6)">D2_RPM</text>
<text x="181.3" y="191.8" transform="rotate(-90 181.3 191.8)">Q4_COLL</text>
<text x="237.1" y="191.8" transform="rotate(-90 237.1 191.8)">12V_SW</text>
<text x="143.5" y="200.3">D7_DEC</text>
<text x="195.9" y="200.3">12V_SW1</text>
<text x="222.2" y="200.3">Q2_BASE</text>
<text x="93.6" y="213.4" transform="rotate(-90 93.6 213.4)">12V_RAW</text>
<text x="206.3" y="211.7">Q4_COLL</text>
<text x="274.5" y="213">INC_RELAY</text>
<text x="317.5" y="213">INC_SENSE</text>
<text x="237.1" y="219.7" transform="rotate(-90 237.1 219.7)">DEC_RELAY</text>
<text x="339.7" y="218.1">MAG_MID</text>
<text x="381" y="218.1">MAG_FILT</text>
<text x="119.4" y="238.4">SW_SENSE</text>
<text x="274" y="238.4">DEC_RELAY</text>
<text x="317.5" y="238.4">DEC_SENSE</text>
<text x="29.9" y="241">D5_DRV_EN</text>
<text x="93.6" y="251.2" transform="rotate(-90 93.6 251.2)">12V_SW</text>
</g>
<g font-size="1.3" fill="#939391">
<text x="281.3" y="33.1">FAULT_LAMP</text>
<text x="285.9" y="35.7">J3</text>
<text x="309.5" y="36" transform="rotate(-90 309.5 36)">R28</text>
<text x="309.5" y="46.2" transform="rotate(-90 309.5 46.2)">R29</text>
<text x="309.5" y="43.3" transform="rotate(-90 309.5 43.3)">1k</text>
<text x="309.5" y="53.5" transform="rotate(-90 309.5 53.5)">1k</text>
<text x="312" y="56.4" transform="rotate(-90 312 56.4)">R30</text>
<text x="315.9" y="54.3">Q7</text>
<text x="321.8" y="59.3">B</text>
<text x="324.7" y="57.6" transform="rotate(-90 324.7 57.6)">C</text>
<text x="301" y="61.6">R31</text>
<text x="312" y="63.6" transform="rotate(-90 312 63.6)">1k</text>
<text x="312.4" y="64.9">2N2222A</text>
<text x="324.7" y="60.7" transform="rotate(-90 324.7 60.7)">E</text>
<text x="301.2" y="69.6">10k</text>
</g>
<g font-size="1.3" fill="#006464">
<text x="202.5" y="40">100nF</text>
<text x="210.2" y="39">C4</text>
<text x="217.8" y="39">C3</text>
<text x="218.4" y="41.5">47uF/10V</text>
<text x="109.3" y="42.4">PS1</text>
<text x="218" y="44.7" transform="rotate(-90 218 44.7)">+-</text>
<text x="190.1" y="50.7" transform="rotate(-90 190.1 50.7)">VIN</text>
<text x="195.2" y="51.2" transform="rotate(-90 195.2 51.2)">3V3</text>
<text x="197.7" y="51.6" transform="rotate(-90 197.7 51.6)">+5V</text>
<text x="209.5" y="51.7">GND</text>
<text x="217.2" y="51.7">GND</text>
<text x="105.5" y="58.4">LM2596-5V</text>
<text x="182.1" y="58">D1/TX</text>
<text x="182.1" y="55.5">D0/RX</text>
<text x="195.5" y="58">RESET</text>
<text x="195.5" y="55.5">RESET</text>
<text x="38.3" y="62.3">J1</text>
<text x="182.1" y="60.6">D2</text>
<text x="182.1" y="63.1">D3</text>
<text x="182.1" y="65.6">D4</text>
<text x="196.6" y="65.6">AREF</text>
<text x="61.5" y="72">1A</text>
<text x="65" y="72">PTC</text>
<text x="70.6" y="67">F1</text>
<text x="70.7" y="68.9" transform="rotate(-90 70.7 68.9)">A</text>
<text x="182.1" y="68.2">D5</text>
<text x="182.1" y="70.7">D6</text>
<text x="198.9" y="70.7">A0</text>
<text x="301.2" y="72">GND</text>
<text x="324.1" y="66.9">GND</text>
<text x="70.7" y="74.7" transform="rotate(-90 70.7 74.7)">B</text>
<text x="89.8" y="73.9" transform="rotate(-90 89.8 73.9)">+-</text>
<text x="182.1" y="73.3">D7</text>
<text x="182.1" y="75.8">D8</text>
<text x="198.9" y="73.3">A1</text>
<text x="198.9" y="75.8">A2</text>
<text x="76.8" y="78.1">100uF/50V</text>
<text x="86.9" y="82.9">GND</text>
<text x="182.1" y="78.3">D9</text>
<text x="182.1" y="80.9">D10</text>
<text x="182.1" y="83.4">D11</text>
<text x="198.9" y="78.3">A3</text>
<text x="198.9" y="80.9">A4</text>
<text x="198.9" y="83.4">A5</text>
<text x="32.8" y="84.3">CANNON_7PIN</text>
<text x="104.3" y="87.7">J2</text>
<text x="182.1" y="86">D12</text>
<text x="182.1" y="88.5">D13</text>
<text x="198.9" y="86">A6</text>
<text x="198.9" y="88.5">A7</text>
<text x="192.6" y="92.2" transform="rotate(-90 192.6 92.2)">GND</text>
<text x="195.2" y="92.2" transform="rotate(-90 195.2 92.2)">GND</text>
<text x="307.6" y="93.6">D1</text>
<text x="187.7" y="100.2">GND</text>
<text x="196.5" y="96.1">A1</text>
<text x="196.5" y="98.7">Arduino_Nano_v3.x</text>
<text x="294.3" y="98.9">R3</text>
<text x="304.9" y="96.1">Red</text>
<text x="306.1" y="101.2">KA</text>
<text x="309.5" y="96.1">LED</text>
<text x="314.4" y="101.7">GND</text>
<text x="293.4" y="103.7">330R</text>
<text x="353.1" y="103.5">R20</text>
<text x="373.4" y="103.5">R21</text>
<text x="353.2" y="111.5">4k7</text>
<text x="373.6" y="111.5">4k7</text>
<text x="100.3" y="119.7">OLED_4PIN</text>
<text x="311.4" y="119">D2</text>
<text x="294.2" y="123.1" transform="rotate(-90 294.2 123.1)">R4</text>
<text x="307.7" y="121.5">Green</text>
<text x="314.3" y="121.5">LED</text>
<text x="309.9" y="126.6">KA</text>
<text x="315.2" y="130.4">GND</text>
<text x="157.1" y="137" transform="rotate(-90 157.1 137)">R5</text>
<text x="177.5" y="135.6">Q3</text>
<text x="232.1" y="136.8">Q1</text>
<text x="294.2" y="132.3" transform="rotate(-90 294.2 132.3)">330R</text>
<text x="183.4" y="140.6">B</text>
<text x="186.3" y="142" transform="rotate(-90 186.3 142)">E</text>
<text x="186.3" y="138.9" transform="rotate(-90 186.3 138.9)">C</text>
<text x="209" y="141.8">10k</text>
<text x="209.5" y="139.3">R7</text>
<text x="238" y="141.8">B</text>
<text x="240.9" y="143.3" transform="rotate(-90 240.9 143.3)">C</text>
<text x="240.9" y="140" transform="rotate(-90 240.9 140)">E</text>
<text x="147.4" y="144.2">R10</text>
<text x="157.1" y="144.9" transform="rotate(-90 157.1 144.9)">1k</text>
<text x="174" y="146.2">2N2222A</text>
<text x="227.8" y="146.9">2N2907A</text>
<text x="147.5" y="152.2">10k</text>
<text x="147.6" y="154.5">GND</text>
<text x="183.4" y="152">GND</text>
<text x="224.4" y="150.3" transform="rotate(-90 224.4 150.3)">R11</text>
<text x="250.2" y="155.8">D4</text>
<text x="106" y="160.9">6N137</text>
<text x="106" y="158.3">U1</text>
<text x="224.4" y="157.6" transform="rotate(-90 224.4 157.6)">1k</text>
<text x="247.9" y="160.9">GND</text>
<text x="248.5" y="157" transform="rotate(-90 248.5 157)">A</text>
<text x="248.5" y="156.9" transform="rotate(-90 248.5 156.9)">K</text>
<text x="250.2" y="158.3">1N4001</text>
<text x="292.2" y="158.2">R18</text>
<text x="34.9" y="167">R1</text>
<text x="47.6" y="166">C1</text>
<text x="61.4" y="164.2">R2</text>
<text x="71.8" y="166">C5</text>
<text x="292.3" y="166.2">10k</text>
<text x="303.1" y="165.6" transform="rotate(-90 303.1 165.6)">R19</text>
<text x="61.2" y="173.3">4k7</text>
<text x="303.1" y="173.5" transform="rotate(-90 303.1 173.5)">10k</text>
<text x="313.1" y="169.9">C6</text>
<text x="366.6" y="170.9" transform="rotate(-90 366.6 170.9)">A</text>
<text x="366.6" y="170.9" transform="rotate(-90 366.6 170.9)">K</text>
<text x="368.3" y="169.8">D5</text>
<text x="368.3" y="172.3">P6KE22A</text>
<text x="34.5" y="175">5k1</text>
<text x="46" y="176">100nF</text>
<text x="66.8" y="178.7">GND</text>
<text x="73.3" y="178.3" transform="rotate(-90 73.3 178.3)">100nF</text>
<text x="88.4" y="176.4">GND</text>
<text x="311.4" y="179.9">100nF</text>
<text x="366" y="177.4">GND</text>
<text x="48.5" y="182">GND</text>
<text x="98.8" y="184">GND</text>
<text x="312.7" y="181.2">GND</text>
<text x="173.7" y="196.5">Q4</text>
<text x="229.6" y="196.5">Q2</text>
<text x="157.1" y="198" transform="rotate(-90 157.1 198)">R6</text>
<text x="179.6" y="201.5">B</text>
<text x="182.5" y="202.9" transform="rotate(-90 182.5 202.9)">E</text>
<text x="182.5" y="199.8" transform="rotate(-90 182.5 199.8)">C</text>
<text x="205.2" y="201.5">10k</text>
<text x="205.4" y="198.5">R8</text>
<text x="235.5" y="201.5">B</text>
<text x="238.4" y="202.9" transform="rotate(-90 238.4 202.9)">C</text>
<text x="238.4" y="199.7" transform="rotate(-90 238.4 199.7)">E</text>
<text x="147.4" y="205.1">R12</text>
<text x="157.1" y="205.9" transform="rotate(-90 157.1 205.9)">1k</text>
<text x="171.9" y="206.9">2N2222A</text>
<text x="225.5" y="205.3">2N2907A</text>
<text x="147.5" y="213.1">10k</text>
<text x="147.6" y="215.5">GND</text>
<text x="179.6" y="214.2">GND</text>
<text x="224.4" y="210" transform="rotate(-90 224.4 210)">R13</text>
<text x="247.2" y="212.9" transform="rotate(-90 247.2 212.9)">A</text>
<text x="247.2" y="212.8" transform="rotate(-90 247.2 212.8)">K</text>
<text x="248.9" y="211.7">D3</text>
<text x="248.9" y="214.2">1N4001</text>
<text x="295.5" y="211.3" transform="rotate(-90 295.5 211.3)">R14</text>
<text x="359" y="215.8" transform="rotate(-90 359 215.8)">R9</text>
<text x="81.3" y="219.1">R23</text>
<text x="224.4" y="217.3" transform="rotate(-90 224.4 217.3)">1k</text>
<text x="246.6" y="216.8">GND</text>
<text x="295.5" y="219.2" transform="rotate(-90 295.5 219.2)">33k</text>
<text x="307.4" y="216.6">R15</text>
<text x="69.4" y="226.5" transform="rotate(-90 69.4 226.5)">R22</text>
<text x="81.5" y="227.1">10k</text>
<text x="86.1" y="224.5">Q5</text>
<text x="94.8" y="227.7" transform="rotate(-90 94.8 227.7)">E</text>
<text x="307.5" y="224.6">10k</text>
<text x="307.6" y="226.9">GND</text>
<text x="359" y="224.3" transform="rotate(-90 359 224.3)">5k1</text>
<text x="371.7" y="225.6" transform="rotate(-90 371.7 225.6)">A</text>
<text x="371.7" y="225.5" transform="rotate(-90 371.7 225.5)">K</text>
<text x="373.4" y="224.4">D6</text>
<text x="373.4" y="226.9">1N4148</text>
<text x="69.4" y="233.8" transform="rotate(-90 69.4 233.8)">1k</text>
<text x="91.9" y="229.5">B</text>
<text x="94.8" y="230.9" transform="rotate(-90 94.8 230.9)">C</text>
<text x="371.1" y="232">GND</text>
<text x="50.4" y="239.2" transform="rotate(-90 50.4 239.2)">R24</text>
<text x="54.3" y="237.2">Q6</text>
<text x="81.8" y="234.5">2N2907A</text>
<text x="103.7" y="236.7" transform="rotate(-90 103.7 236.7)">R26</text>
<text x="295.5" y="236.7" transform="rotate(-90 295.5 236.7)">R16</text>
<text x="43.2" y="244.5">R25</text>
<text x="60.2" y="242.2">B</text>
<text x="63.1" y="243.6" transform="rotate(-90 63.1 243.6)">E</text>
<text x="63.1" y="240.5" transform="rotate(-90 63.1 240.5)">C</text>
<text x="103.7" y="244.6" transform="rotate(-90 103.7 244.6)">33k</text>
<text x="113.1" y="242">R27</text>
<text x="295.5" y="244.6" transform="rotate(-90 295.5 244.6)">33k</text>
<text x="307.4" y="242">R17</text>
<text x="50.4" y="246.5" transform="rotate(-90 50.4 246.5)">1k</text>
<text x="50.8" y="247.8">2N2222A</text>
<text x="62.5" y="249.8">GND</text>
<text x="113.2" y="250">10k</text>
<text x="307.5" y="250">10k</text>
<text x="43.4" y="252.5">10k</text>
<text x="43.4" y="254.9">GND</text>
<text x="113.3" y="252.3">GND</text>
<text x="307.6" y="252.3">GND</text>
</g>
<g font-size="1.3" fill="#a90000">
<text x="209.3" y="41.7" transform="rotate(-90 209.3 41.7)">1</text>
<text x="216.9" y="41.7" transform="rotate(-90 216.9 41.7)">1</text>
<text x="111.1" y="44.2">1</text>
<text x="111.1" y="46.7">2 GND</text>
<text x="189" y="47" transform="rotate(-90 189 47)">30</text>
<text x="194.1" y="47" transform="rotate(-90 194.1 47)">17</text>
<text x="196.6" y="47" transform="rotate(-90 196.6 47)">27</text>
<text x="209.3" y="46" transform="rotate(-90 209.3 46)">2</text>
<text x="216.9" y="46" transform="rotate(-90 216.9 46)">2</text>
<text x="111.1" y="49.3">3 VCC5</text>
<text x="111.1" y="51.8">4 GND</text>
<text x="111.1" y="54.4">5</text>
<text x="179.6" y="56.9">1</text>
<text x="179.6" y="54.4">2</text>
<text x="179.6" y="59.4">5</text>
<text x="201.9" y="54.4">28</text>
<text x="202.5" y="56.9">3</text>
<text x="46.3" y="64.5">1</text>
<text x="179.6" y="62">6</text>
<text x="179.6" y="64.5">7</text>
<text x="201.9" y="64.5">18</text>
<text x="46.3" y="67.1">2 GND</text>
<text x="46.3" y="69.6">3 INC_RELAY</text>
<text x="69.6" y="67.4" transform="rotate(-90 69.6 67.4)">1</text>
<text x="88.6" y="70.9" transform="rotate(-90 88.6 70.9)">1</text>
<text x="179.6" y="67.1">8</text>
<text x="179.6" y="69.6">9</text>
<text x="201.9" y="69.6">19</text>
<text x="46.3" y="72.1">4 DEC_RELAY</text>
<text x="46.3" y="74.7">5 POT_HI</text>
<text x="46.3" y="77.2">6 GND</text>
<text x="69.6" y="76.3" transform="rotate(-90 69.6 76.3)">2</text>
<text x="88.6" y="75.3" transform="rotate(-90 88.6 75.3)">2</text>
<text x="179" y="72.1">10</text>
<text x="179" y="74.7">11</text>
<text x="179" y="77.2">12</text>
<text x="201.9" y="72.1">20</text>
<text x="201.9" y="74.7">21SW_SENSE</text>
<text x="201.9" y="77.2">22INC_SENSE</text>
<text x="201.9" y="74.7">21</text>
<text x="201.9" y="77.2">22</text>
<text x="46.3" y="79.8">7 MAG_LEAD</text>
<text x="179" y="79.8">13</text>
<text x="179" y="82.3">14</text>
<text x="201.9" y="79.8">23</text>
<text x="201.9" y="82.3">24</text>
<text x="112.3" y="89.9">1 VCC5</text>
<text x="179" y="84.8">15</text>
<text x="179" y="87.4">16</text>
<text x="201.9" y="84.8">25DEC_SENSE</text>
<text x="201.9" y="87.4">26POT_SENSE</text>
<text x="201.9" y="84.8">25</text>
<text x="201.9" y="87.4">26</text>
<text x="112.3" y="92.5">2 GND</text>
<text x="112.3" y="95">3 SCL</text>
<text x="191.5" y="94.7" transform="rotate(-90 191.5 94.7)">4</text>
<text x="194.1" y="95.3" transform="rotate(-90 194.1 95.3)">29</text>
<text x="112.3" y="97.5">4 SDA</text>
<text x="292.3" y="100.1">1</text>
<text x="298.1" y="100.1">2</text>
<text x="304.1" y="100.1">2</text>
<text x="309.2" y="100.1">1</text>
<text x="352.8" y="104.5" transform="rotate(-90 352.8 104.5)">1</text>
<text x="373.1" y="104.5" transform="rotate(-90 373.1 104.5)">1</text>
<text x="352.8" y="110.3" transform="rotate(-90 352.8 110.3)">2</text>
<text x="373.1" y="110.3" transform="rotate(-90 373.1 110.3)">2</text>
<text x="289.7" y="125.5">1</text>
<text x="295.6" y="125.5">2</text>
<text x="307.9" y="125.5">2</text>
<text x="313" y="125.5">1</text>
<text x="185.2" y="136.6" transform="rotate(-90 185.2 136.6)">3</text>
<text x="239.8" y="137.9" transform="rotate(-90 239.8 137.9)">1</text>
<text x="152.6" y="139.4">1</text>
<text x="158.4" y="139.4">2</text>
<text x="181" y="139.4">2</text>
<text x="207.2" y="140.7">2</text>
<text x="213" y="140.7">1</text>
<text x="235.6" y="140.7">2</text>
<text x="147.1" y="145.1" transform="rotate(-90 147.1 145.1)">1</text>
<text x="185.2" y="144.2" transform="rotate(-90 185.2 144.2)">1</text>
<text x="239.8" y="145.5" transform="rotate(-90 239.8 145.5)">3</text>
<text x="147.1" y="150.9" transform="rotate(-90 147.1 150.9)">2</text>
<text x="219.9" y="152.1">1</text>
<text x="225.7" y="152.1">2</text>
<text x="247.4" y="154.4" transform="rotate(-90 247.4 154.4)">1</text>
<text x="104.9" y="162" transform="rotate(-90 104.9 162)">8</text>
<text x="247.4" y="159.5" transform="rotate(-90 247.4 159.5)">2</text>
<text x="291.8" y="159.1" transform="rotate(-90 291.8 159.1)">1</text>
<text x="34" y="168" transform="rotate(-90 34 168)">1</text>
<text x="60.7" y="165.4" transform="rotate(-90 60.7 165.4)">1</text>
<text x="95.8" y="167.1">1</text>
<text x="291.8" y="164.9" transform="rotate(-90 291.8 164.9)">2</text>
<text x="298.6" y="167.4">1</text>
<text x="304.5" y="167.4">2</text>
<text x="34" y="173.8" transform="rotate(-90 34 173.8)">2</text>
<text x="46.7" y="173" transform="rotate(-90 46.7 173)">2</text>
<text x="46.7" y="168.7" transform="rotate(-90 46.7 168.7)">1</text>
<text x="60.7" y="171.3" transform="rotate(-90 60.7 171.3)">2</text>
<text x="70.9" y="173" transform="rotate(-90 70.9 173)">2</text>
<text x="70.9" y="168.7" transform="rotate(-90 70.9 168.7)">1</text>
<text x="95.8" y="169.6">2</text>
<text x="108.5" y="172.2">6</text>
<text x="108.5" y="169.6">7 D2_RPM</text>
<text x="312.2" y="172.5" transform="rotate(-90 312.2 172.5)">1</text>
<text x="365.5" y="173.4" transform="rotate(-90 365.5 173.4)">2</text>
<text x="365.5" y="168.3" transform="rotate(-90 365.5 168.3)">1</text>
<text x="95.8" y="174.7">3</text>
<text x="95.8" y="177.2">4</text>
<text x="104.9" y="179.8" transform="rotate(-90 104.9 179.8)">5</text>
<text x="312.2" y="176.9" transform="rotate(-90 312.2 176.9)">2</text>
<text x="181.4" y="197.6" transform="rotate(-90 181.4 197.6)">3</text>
<text x="237.2" y="197.6" transform="rotate(-90 237.2 197.6)">1</text>
<text x="152.6" y="200.4">1</text>
<text x="158.4" y="200.4">2</text>
<text x="177.2" y="200.4">2</text>
<text x="209.2" y="200.4">2</text>
<text x="233.1" y="200.4">2</text>
<text x="147.1" y="206.1" transform="rotate(-90 147.1 206.1)">1</text>
<text x="181.4" y="205.2" transform="rotate(-90 181.4 205.2)">1</text>
<text x="237.2" y="205.2" transform="rotate(-90 237.2 205.2)">3</text>
<text x="147.1" y="211.9" transform="rotate(-90 147.1 211.9)">2</text>
<text x="219.9" y="211.8">1</text>
<text x="225.7" y="211.8">2</text>
<text x="246.1" y="215.3" transform="rotate(-90 246.1 215.3)">2</text>
<text x="246.1" y="210.3" transform="rotate(-90 246.1 210.3)">1</text>
<text x="291" y="213.1">1</text>
<text x="296.9" y="213.1">2</text>
<text x="81" y="220" transform="rotate(-90 81 220)">1</text>
<text x="307.1" y="217.5" transform="rotate(-90 307.1 217.5)">1</text>
<text x="354.5" y="218.2">1</text>
<text x="360.4" y="218.2">2</text>
<text x="81" y="225.9" transform="rotate(-90 81 225.9)">2</text>
<text x="93.7" y="225.5" transform="rotate(-90 93.7 225.5)">1</text>
<text x="307.1" y="223.3" transform="rotate(-90 307.1 223.3)">2</text>
<text x="370.6" y="223" transform="rotate(-90 370.6 223)">1</text>
<text x="65" y="228.3">1</text>
<text x="70.8" y="228.3">2</text>
<text x="89.6" y="228.3">2</text>
<text x="93.7" y="233.1" transform="rotate(-90 93.7 233.1)">3</text>
<text x="370.6" y="228" transform="rotate(-90 370.6 228)">2</text>
<text x="62" y="238.2" transform="rotate(-90 62 238.2)">3</text>
<text x="99.2" y="238.5">1</text>
<text x="105.1" y="238.5">2</text>
<text x="291" y="238.5">1</text>
<text x="296.9" y="238.5">2</text>
<text x="42.9" y="245.4" transform="rotate(-90 42.9 245.4)">1</text>
<text x="45.9" y="241">1</text>
<text x="51.7" y="241">2</text>
<text x="57.8" y="241">2</text>
<text x="62" y="245.8" transform="rotate(-90 62 245.8)">1</text>
<text x="112.8" y="242.9" transform="rotate(-90 112.8 242.9)">1</text>
<text x="307.1" y="242.9" transform="rotate(-90 307.1 242.9)">1</text>
<text x="42.9" y="251.3" transform="rotate(-90 42.9 251.3)">2</text>
<text x="112.8" y="248.7" transform="rotate(-90 112.8 248.7)">2</text>
<text x="307.1" y="248.7" transform="rotate(-90 307.1 248.7)">2</text>
</g>
<g font-size="1.3" fill="#a5a4a2">
<text x="293.9" y="37.8">1</text>
<text x="293.9" y="40.4">2</text>
<text x="305" y="37.8">1</text>
<text x="310.8" y="37.8">2</text>
<text x="305" y="48">1</text>
<text x="310.8" y="48">2</text>
<text x="307.5" y="58.2">1</text>
<text x="313.4" y="58.2">2</text>
<text x="319.5" y="58.2">2</text>
<text x="323.6" y="55.3" transform="rotate(-90 323.6 55.3)">3</text>
<text x="300.7" y="62.6" transform="rotate(-90 300.7 62.6)">1</text>
<text x="323.6" y="62.9" transform="rotate(-90 323.6 62.9)">1</text>
<text x="300.7" y="68.4" transform="rotate(-90 300.7 68.4)">2</text>
</g>
<g font-size=".6" fill="#006464">
<text x="95.7" y="164.8">NC</text>
<text x="96.1" y="167.4">A</text>
<text x="102.6" y="162.4" transform="rotate(-90 102.6 162.4)">VCC</text>
<text x="108.4" y="167.4">EN</text>
<text x="96" y="172.5">C</text>
<text x="108.5" y="169.9">VO</text>
<text x="95.7" y="175">NC</text>
<text x="102.6" y="180.2" transform="rotate(-90 102.6 180.2)">GND</text>
</g>
</svg>
